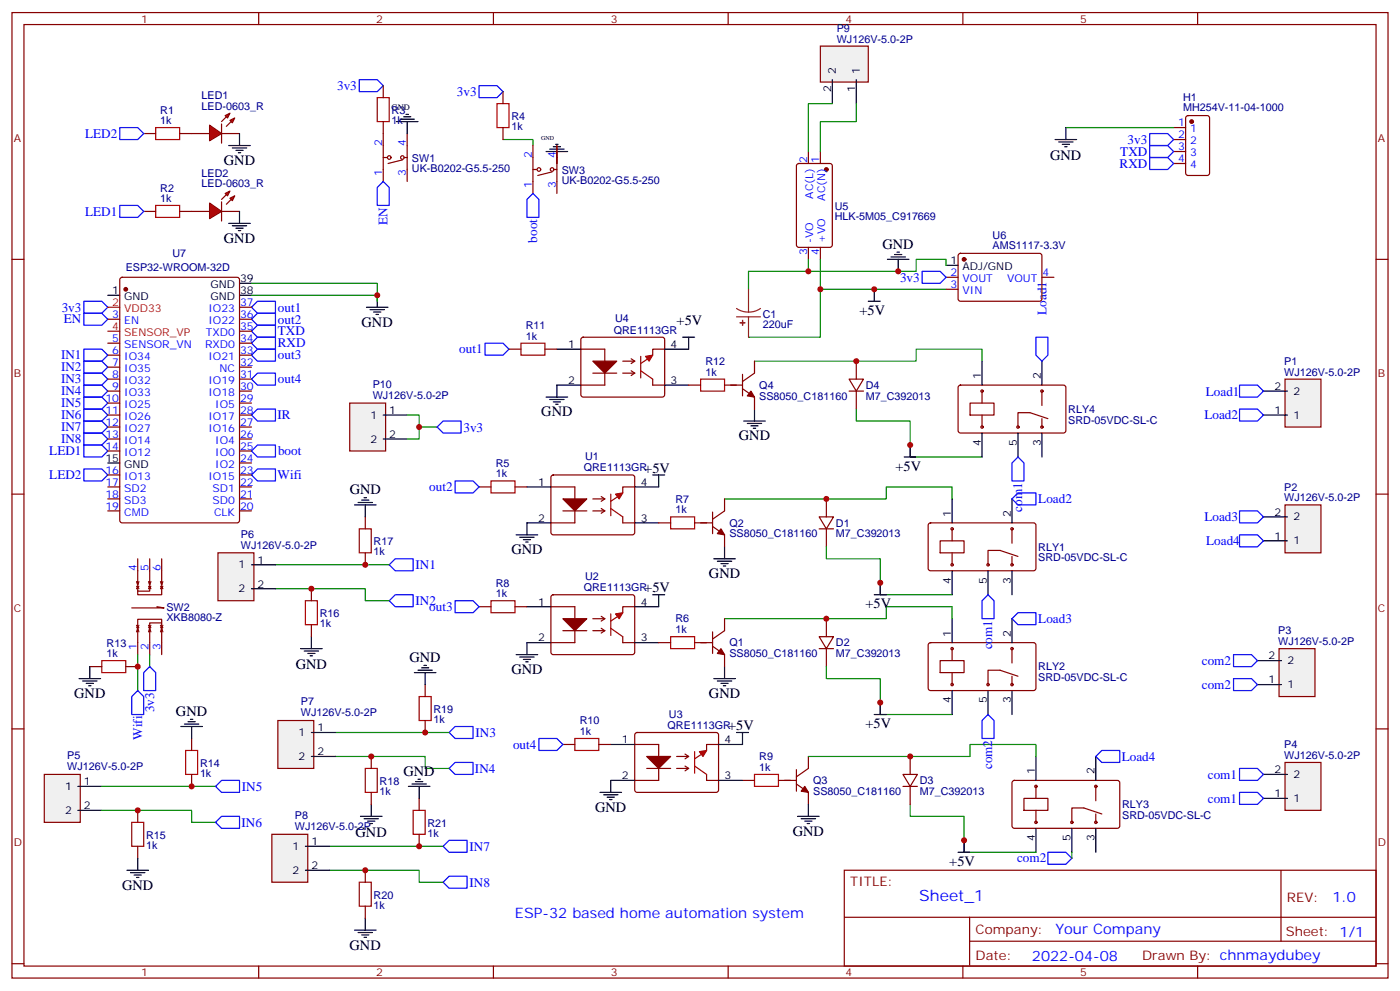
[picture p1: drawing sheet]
<svg xmlns="http://www.w3.org/2000/svg" width="412mm" height="292mm" viewBox="0 0 412 292" stroke-linecap="round" stroke-linejoin="round" font-family="sans-serif">
<g fill="none" stroke="#870000" stroke-width=".35">
<path d="M3.5 3.7h405.4v284.3h-405.4zM7.1 7.2h398.2v277.3h-398.2zM76.2 3.7v3.5M145.3 3.7v3.5M214.5 3.7v3.5M283.6 3.7v3.5M352.8 3.7v3.5M42.3 39.3h3.6M52.9 39.3h3.5M3.5 76.4h3.6M42.3 62.3h3.6M52.9 62.3h3.5"/>
<path d="M405.3 76.4h3.6M3.5 145.5h3.6M405.3 145.5h3.6M3.5 214.7h3.6M405.3 214.7h3.6M248.7 256.3h156.6v28.2h-156.6zM377.3 256.3v20.9M248.7 270.1h156.5M285.6 277.2h119.6M285.6 270.1v14.2M3.5 283.8h3.6M76.2 284.5v3.5"/>
<path d="M145.3 284.5v3.5M214.5 284.5v3.5M283.6 284.5v3.5M352.8 284.5v3.5M405.3 283.8h3.6"/>
</g>
<path d="M45.9 37.6h7v3.5h-7zM45.9 60.5h7v3.5h-7z" fill="none" stroke="#a10000" stroke-width=".35"/>
<g fill="none" stroke="#00f" stroke-width=".35">
<path d="M35.3 37.6h5.3l1.7 1.7-1.7 1.8h-5.3zM35.3 60.5h5.3l1.7 1.8-1.7 1.7h-5.3zM24.7 88.7h5.3l1.7 1.8-1.7 1.8h-5.3zM74.1 90.5l1.7-1.8h5.3v3.6h-5.3zM74.1 94l1.7-1.7h5.3v3.5h-5.3zM75.8 95.8h5.3v3.5h-5.3l-1.7-1.8zM24.7 102.8h5.3l1.7 1.8-1.7 1.8h-5.3zM24.7 106.4h5.3l1.7 1.7-1.7 1.8h-5.3zM24.7 109.9h5.3l1.7 1.8-1.7 1.7h-5.3zM24.7 113.4h5.3l1.7 1.8-1.7 1.7h-5.3zM24.7 116.9h5.3l1.7 1.8-1.7 1.8h-5.3zM74.1 104.6l1.7-1.8h5.3v3.6h-5.3z"/>
<path d="M74.1 101.1l1.7-1.8h5.3v3.5h-5.3zM74.1 111.7l1.7-1.8h5.3v3.5h-5.3zM24.7 120.5h5.3l1.7 1.7-1.7 1.8h-5.3zM24.7 124h5.3l1.7 1.8-1.7 1.7h-5.3zM24.7 127.5h5.3l1.7 1.8-1.7 1.8h-5.3zM24.7 131.1h5.3l1.7 1.7-1.7 1.8h-5.3zM24.7 138.1h5.3l1.7 1.8-1.7 1.7h-5.3zM74.1 122.2l1.7-1.7h5.3v3.5h-5.3zM74.1 132.8l1.7-1.7h5.3v3.5h-5.3zM74.1 139.9l1.7-1.8h5.3v3.5h-5.3z"/>
</g>
<g fill="#f00" stroke="#870000" stroke-width=".35">
<path d="M61.7 36.9l3.6 2.4-3.6 2.2z"/>
<path d="M65.3 36.5v5.7z"/>
</g>
<g fill="#870000" stroke="#870000" stroke-width=".35">
<path d="M65.3 35.8l1.4-1.4z"/>
<path d="M66.7 37.2l1.4-1.4z"/>
</g>
<g fill="#f00" stroke="#870000" stroke-width=".35">
<path d="M66.3 34l1.4-.7-.7 1.4z"/>
<path d="M67.7 35.5l1.4-.8-.7 1.5z"/>
</g>
<path d="M56.4 39.3h5.3M65.3 39.3h5.3" fill="none" stroke="#870000" stroke-width=".35"/>
<g fill="#f00" stroke="#870000" stroke-width=".35">
<path d="M61.7 59.8l3.6 2.5-3.6 2.1z"/>
<path d="M65.3 59.4v5.7z"/>
</g>
<g fill="#870000" stroke="#870000" stroke-width=".35">
<path d="M65.3 58.7l1.4-1.4z"/>
<path d="M68.1 58.7l-1.4 1.4z"/>
</g>
<g fill="#f00" stroke="#870000" stroke-width=".35">
<path d="M66.3 57l1.4-.7-.7 1.4z"/>
<path d="M67.7 58.4l1.4-.7-.7 1.4z"/>
</g>
<g fill="none" stroke="#870000" stroke-width=".35">
<path d="M112.9 25.2v3.6M112.9 35.8v17.6M119.9 39.3v14.1M148.2 27v3.5M148.2 37.6v3.5M112.9 46.4h1M118.5 47.1l-4.2 1.1M119.2 46.4h.7M157 49.9h1M157 42.9v14.1M162.6 50.6l-4.2 1.1M163.3 49.9h.7"/>
<path d="M164 42.9v14.1M56.4 62.3h5.3M65.3 62.3h5.3M171.3 99.5l.5-.2h23.3l.5 .2 .2 .5-.1 16.5-.6 .4h-23.6l-.4-.7v-16.2zM149.9 102.8h3.6M160.5 102.8h3.5M171.1 102.8h7.1v10.6h-7.1M174.6 109.9h7.1M183.4 109.9h3.6M183.4 106.4h3.6M185.9 105.7l1.1 .7M185.9 109.2l1.1 .7"/>
<path d="M187 106.4l-1.1 .7M187 109.9l-1.1 .7M192.3 111.7v1.7h3.5M195.8 102.8h-3.5v1.8M202.8 113.4h3.6M213.4 113.4h5.3M218.7 114.5l3.5 2.4v3.6M218.7 110.2v6.4M222.2 106.4v3.5l-3.5 2.5M250.1 111.7h4.3l-2.2 3.5zM250.1 115.2h4.3M252.2 106.4v5.3"/>
<path d="M252.2 115.2v5.3M282.5 113.6l.4-.2 30.6 .1 .5 .6-.1 13-.6 .4h-30.6l-.5-.7v-12.7zM285.8 118.7h7v3.5h-7zM289.3 115.2v3.5M306.9 115.2v4.2M289.3 122.2v3.6M306.9 123.3v2.5M308.7 123.3l-5.3-1.8h-3.5v4.3M141.1 143.4h3.5M151.7 143.4h3.5M162.3 143.4h7v10.6h-7M162.5 140.1l.5-.2h23.3l.5 .2 .2 .5-.1 16.5-.6 .4-23.6-.1-.4-.6v-16.2z"/>
<path d="M165.8 150.5h7.1M174.6 150.5h3.6M174.6 146.9h3.6M177.1 146.2l1.1 .7M177.1 149.8l1.1 .7M178.2 146.9l-1.1 .7M178.2 150.5l-1.1 .7M183.4 152.2v1.8h3.6M187 143.4h-3.6v1.8M194 154h3.6M204.6 154h5.3M209.9 155l3.5 2.5v3.5"/>
<path d="M209.9 150.8v6.4M213.4 146.9v3.6l-3.5 2.4M241.3 152.2h4.2l-2.1 3.6zM241.3 155.8h4.2M243.4 146.9v5.3M243.4 155.8v5.2M273.6 154.2l.5-.2h30.6l.5 .7-.1 13-.7 .4-30.6-.1-.4-.6v-12.7zM276.9 159.3h7.1v3.5h-7.1zM280.5 155.8v3.5M298.1 155.8v4.2M141.1 178.7h3.5M151.7 178.7h3.5"/>
<path d="M162.3 178.7h7v10.6h-7M162.5 175.4l.5-.2h23.3l.5 .2 .2 .5-.1 16.5-.6 .4-23.6-.1-.4-.6v-16.2zM187 178.7h-3.6v1.7M280.5 162.8v3.5M298.1 163.9v2.4M299.9 163.9l-5.3-1.8h-3.6v4.2M165.8 185.7h7.1M174.6 185.7h3.6M174.6 182.2h3.6M177.1 181.5l1.1 .7M177.1 185l1.1 .7M178.2 182.2l-1.1 .7"/>
<path d="M178.2 185.7l-1.1 .7M183.4 187.5v1.8h3.6M194 189.3h3.6M204.6 189.3h5.3M209.9 190.3l3.5 2.5v3.5M209.9 186.1v6.3M213.4 182.2v3.5l-3.5 2.5M241.3 187.5h4.2l-2.1 3.5zM241.3 191h4.2M243.4 182.2v5.3M243.4 191v5.3M273.6 189.5l.5-.2h30.6l.5 .7-.1 12.9-.7 .5-30.6-.1-.4-.6v-12.7z"/>
<path d="M276.9 194.6h7.1v3.5h-7.1zM280.5 191v3.6M280.5 198.1v3.5M298.1 191v4.3M298.1 199.1v2.5M299.9 199.1l-5.3-1.7h-3.6v4.2M165.8 219.3h3.5M176.4 219.3h3.5M187 219.3h7v10.5h-7M187.2 215.9l.5-.2h23.3l.5 .2 .2 .5-.1 16.5-.6 .5-23.6-.1-.4-.6v-16.3zM211.7 219.3h-3.6v1.7M190.5 226.3h7.1"/>
<path d="M199.3 226.3h3.5M199.3 222.8h3.5M201.8 222.1l1 .7M201.8 225.6l1 .7M202.8 222.8l-1 .7M202.8 226.3l-1 .7M208.1 228.1v1.7h3.6M218.7 229.8h3.5M229.3 229.8h5.3M234.6 230.9l3.5 2.5v3.5M234.6 226.7v6.3M238.1 222.8v3.5l-3.5 2.5"/>
<path d="M266 228.1h4.2l-2.1 3.5zM266 231.6h4.2M268.1 222.8v5.3M268.1 231.6v5.3M298.3 230l.5-.2 30.6 .1 .4 .6v13l-.7 .4h-30.6l-.4-.7v-12.7zM301.6 235.1h7.1v3.6h-7.1zM305.2 231.6v3.5M305.2 238.7v3.5M322.8 231.6v4.2M322.8 239.7v2.5M324.6 239.7l-5.3-1.8h-3.6v4.3"/>
<circle cx="114.7" cy="46.4" r=".53"/>
<circle cx="118.5" cy="46.4" r=".53"/>
<circle cx="158.7" cy="49.9" r=".53"/>
<circle cx="162.6" cy="49.9" r=".53"/>
<circle cx="289.3" cy="115.2" r=".35"/>
<circle cx="306.9" cy="115.2" r=".35"/>
<circle cx="289.3" cy="125.8" r=".35"/>
<circle cx="299.9" cy="125.8" r=".35"/>
<circle cx="306.9" cy="125.8" r=".35"/>
<circle cx="280.5" cy="155.8" r=".35"/>
<circle cx="298.1" cy="155.8" r=".35"/>
<circle cx="280.5" cy="166.3" r=".35"/>
<circle cx="291" cy="166.3" r=".35"/>
<circle cx="298.1" cy="166.3" r=".35"/>
<circle cx="280.5" cy="191" r=".35"/>
<circle cx="298.1" cy="191" r=".35"/>
<circle cx="280.5" cy="201.6" r=".35"/>
<circle cx="291" cy="201.6" r=".35"/>
<circle cx="298.1" cy="201.6" r=".35"/>
<circle cx="305.2" cy="231.6" r=".35"/>
<circle cx="322.8" cy="231.6" r=".35"/>
<circle cx="305.2" cy="242.2" r=".35"/>
<circle cx="315.7" cy="242.2" r=".35"/>
<circle cx="322.8" cy="242.2" r=".35"/>
</g>
<g fill="none" stroke="#000" stroke-width=".35">
<path d="M70.6 39.3v3.6M116.8 35.8h6.3M117.8 35.1h4.3M118.9 34.4h2.1M119.6 33.7h.7M119.9 35.8v3.5M67.4 42.9h6.3M68.4 43.6h4.3M69.5 44.3h2.1M70.2 45h.7M160.9 44.6h6.3M161.9 43.9h4.3"/>
<path d="M163 43.2h2.1M163.7 42.5h.7M164 44.6v3.6M67.4 65.8h6.3M68.4 66.5h4.3M69.5 67.2h2.1M70.2 67.9h.7M70.6 62.3v3.5M201.1 99.3h3.5M202.8 99.3v3.5h-7M160.9 116.9h6.3M161.9 117.7h4.3"/>
<path d="M163 118.4h2.1M163.7 119.1h.7M164 102.8h7.1M171.1 113.4h-7.1v3.5M195.8 113.4h7M289.3 106.4v7M306.9 106.4v7M192.3 139.9h3.5M194 139.9v3.5h-7M219.1 124h6.3M220.1 124.7h4.3M221.2 125.4h2.1"/>
<path d="M221.9 126.1h.7M222.2 120.5v3.5M289.3 127.5v7.1M299.9 127.5v7.1M306.9 127.5v7.1M152 157.5h6.4M153.1 158.2h4.2M154.2 158.9h2.1M154.9 159.6h.7M155.2 143.4h7.1M162.3 154h-7.1v3.5M187 154h7"/>
<path d="M280.5 146.9v7.1M298.1 146.9v7.1M155.2 178.7h7.1M192.3 175.2h3.5M194 175.2v3.5h-7M210.3 164.6h6.3M211.3 165.3h4.2M212.4 166h2.1M213.1 166.7h.7M213.4 161v3.6M280.5 168.1v7.1M291 168.1v7.1"/>
<path d="M298.1 168.1v7.1M152 192.8h6.4M153.1 193.5h4.2M154.2 194.2h2.1M154.9 194.9h.7M162.3 189.3h-7.1v3.5M187 189.3h7M210.3 199.8h6.3M213.4 196.3v3.5M280.5 182.2v7.1M298.1 182.2v7.1M179.9 219.3h7.1"/>
<path d="M211.3 200.6h4.2M212.4 201.3h2.1M213.1 202h.7M217 215.7h3.5M218.7 215.7v3.6h-7M280.5 203.4v7M291 203.4v7M298.1 203.4v7M176.7 233.4h6.4M177.8 234.1h4.2M178.9 234.8h2.1M179.6 235.5h.7"/>
<path d="M187 229.8h-7.1v3.6M211.7 229.8h7M238.1 236.9v3.5M305.2 222.8v7M322.8 222.8v7M234.9 240.4h6.4M236 241.1h4.2M237.1 241.8h2.1M237.8 242.5h.7M305.2 243.9v7.1M315.7 243.9v7.1M322.8 243.9v7.1"/>
</g>
<path d="M105.8 23.5h5.3l1.8 1.7-1.8 1.8h-5.3zM141.1 25.2h5.3l1.8 1.8-1.8 1.8h-5.3zM112.9 53.4l1.8 1.8v5.3h-3.6v-5.3zM157 57l1.7 1.7v5.3h-3.5v-5.3zM24.7 92.3h5.3l1.7 1.7-1.7 1.8h-5.3zM142.9 101.1h5.3l1.7 1.7-1.7 1.8h-5.3z" fill="none" stroke="#00f" stroke-width=".35"/>
<path d="M148.2 41.1h8.8v1.8M164 42.9v5.3M222.2 106.4h47.7v-3.6h19.4v3.6M252.2 120.5v3.5h15.9v10.6h21.2M213.4 146.9h47.7v-3.5h19.4v3.5M243.4 161v3.6h15.9v10.6h21.2M213.4 182.2h47.7v-3.5h19.4v3.5M243.4 196.3v3.5h15.9v10.6h21.2M238.1 222.8h47.7v-3.5h19.4v3.5M268.1 236.9v3.5h15.9v10.6h21.2" fill="none" stroke="#008700" stroke-width=".35"/>
<g fill="#870000" stroke="#870000" stroke-width=".35">
<path d="M237.1 231.6l1 1.8-2.1-.4z"/>
<path d="M190.5 222.8h7.1l-3.6 3.5z"/>
<path d="M165.8 182.2h7.1l-3.6 3.5z"/>
<path d="M212.4 191l1 1.8-2.1-.4z"/>
<path d="M165.8 146.9h7.1l-3.6 3.6z"/>
<path d="M212.4 155.8l1 1.7-2.1-.3z"/>
<path d="M174.6 106.4h7.1l-3.5 3.5z"/>
<path d="M221.2 115.2l1 1.7-2.1-.3z"/>
</g>
<g fill="none" stroke="#a10000" stroke-width=".35">
<path d="M111.1 28.8h3.6v7h-3.6zM146.4 30.5h3.5v7.1h-3.5zM153.5 101.1h7v3.5h-7zM188.7 109.2l3.6 2.5M188.7 105v6.3M190.9 105.7l-2.2 1.4M206.4 111.7h7v3.5h-7zM144.6 141.6h7.1v3.6h-7.1zM179.9 145.5v6.4M179.9 149.8l3.5 2.4M182 146.2l-2.1 1.4M197.6 152.2h7v3.6h-7z"/>
<path d="M144.6 176.9h7.1v3.5h-7.1zM179.9 185l3.5 2.5M179.9 180.8v6.3M182 181.5l-2.1 1.4M197.6 187.5h7v3.5h-7zM169.3 217.5h7.1v3.5h-7.1zM204.6 225.6l3.5 2.5M204.6 221.4v6.3M206.7 222.1l-2.1 1.4M222.2 228.1h7.1v3.5h-7.1z"/>
</g>
<g fill="#a10000" stroke="#a10000" stroke-width=".35">
<path d="M206 221.4l2.1-.4-1 1.8z"/>
<path d="M181.3 180.8l2.1-.4-1 1.8z"/>
<path d="M181.3 145.5l2.1-.3-1 1.7z"/>
<path d="M190.1 105l2.2-.4-1.1 1.8z"/>
</g>
<path d="M378.5 111.7h10.6v14.1h-10.6z" fill="#f0f0f0" stroke="#870000" stroke-width=".35"/>
<path d="M372.2 115.2h7M372.2 122.2h7" fill="none" stroke="#000" stroke-width=".35"/>
<path d="M378.5 148.7h10.6v14.1h-10.6z" fill="#f0f0f0" stroke="#870000" stroke-width=".35"/>
<path d="M372.2 159.3h7M372.2 152.2h7" fill="none" stroke="#000" stroke-width=".35"/>
<path d="M376.8 191h10.5v14.1h-10.5z" fill="#f0f0f0" stroke="#870000" stroke-width=".35"/>
<path d="M370.4 194.6h7.1M370.4 201.6h7.1" fill="none" stroke="#000" stroke-width=".35"/>
<path d="M378.5 224.5h10.6v14.2h-10.6z" fill="#f0f0f0" stroke="#870000" stroke-width=".35"/>
<path d="M23.3 199.8h6.3M26.5 196.3v3.5M24.3 200.6h4.3M25.4 201.3h2.1M26.1 202h.7M372.2 235.1h7M372.2 228.1h7" fill="none" stroke="#000" stroke-width=".35"/>
<g fill="none" stroke="#00f" stroke-width=".35">
<path d="M305.2 99.3h3.5v5.3l-1.8 1.8-1.7-1.8zM365.1 113.4h5.3l1.8 1.8-1.8 1.7h-5.3zM365.1 120.5h5.3l1.8 1.7-1.8 1.8h-5.3zM134.1 141.6h5.2l1.8 1.8-1.8 1.8h-5.2zM298.1 146.9l1.8-1.7h5.3v3.5h-5.3zM365.1 150.5h5.3l1.8 1.7-1.8 1.8h-5.3zM365.1 157.5h5.3l1.8 1.8-1.8 1.7h-5.3zM134.1 176.9h5.2l1.8 1.8-1.8 1.7h-5.2zM44.1 196.3l1.8 1.8v5.3h-3.6v-5.3zM298.1 182.2l1.8-1.8h5.3v3.6h-5.3zM363.4 192.8h5.3l1.7 1.8-1.7 1.7h-5.3zM363.4 199.8h5.3l1.7 1.8-1.7 1.8h-5.3z"/>
<path d="M38.8 205.1l1.8-1.7 1.7 1.7v5.3h-3.5zM158.7 217.5h5.3l1.8 1.8-1.8 1.7h-5.3zM322.8 222.8l1.8-1.8h5.2v3.5h-5.2zM365.1 226.3h5.3l1.8 1.8-1.8 1.7h-5.3zM365.1 233.4h5.3l1.8 1.7-1.8 1.8h-5.3z"/>
</g>
<g fill="none" stroke="#870000" stroke-width=".35">
<path d="M40.2 172.7h.7M40.6 164.6v7.7l-.4-1M40.6 172.7v1.4h3.5v-1.4l.3 .7M40.6 172.7l.3 .7M40.6 172.7l-.4 .7M40.9 171.3l-.3 1M43.7 172.7h.7M44.1 164.6v7.7l-.4-1M44.1 172.7l-.4 .7M44.4 171.3l-.3 1M46.2 178.7l2.1 .3h-9.5M47.3 172.7h.7"/>
<path d="M47.6 164.6v7.7l-.3-1M47.6 172.7l-.3 .7M48 173.4l-.4-.7v2.5h-7v-1.1M48 171.3l-.4 1M26.5 196.3h3.5M37 196.3h3.6M40.2 186.1l.4-1.1v7.8M40.2 184.9h.7M40.6 185l.3 1.1M40.9 184.2l-.3 .7M43.7 186.1l.4-1.1v7.8M43.7 184.2l.4 .7v-1.5h3.5v1.5"/>
<path d="M43.7 184.9h.7M44.1 185l.3 1.1M44.4 184.2l-.3 .7M47.3 186.1l.3-1.1v7.8M47.3 184.9h.7M47.3 184.2l.3 .7M47.6 183.4v-1h-7v2.5l-.4-.7M47.6 185l.4 1.1M48 184.2l-.4 .7"/>
</g>
<path d="M40.6 192.8v10.6M44.1 192.8v3.5" fill="none" stroke="#008700" stroke-width=".35"/>
<path d="M30 194.6h7v3.5h-7z" fill="none" stroke="#a10000" stroke-width=".35"/>
<path d="M13.1 228.1h10.5v14.1h-10.5z" fill="#f0f0f0" stroke="#870000" stroke-width=".35"/>
<g fill="none" stroke="#000" stroke-width=".35">
<path d="M88.5 191h6.4M89.6 191.7h4.2M90.7 192.4h2.1M91.4 193.1h.7M91.7 187.5v3.5M53.3 214h6.3M54.3 213.3h4.3M55.4 212.5h2.1M56.1 211.8h.7M56.4 214v3.5M22.9 231.6h7.1M22.9 238.7h7.1"/>
<path d="M37.4 256.3h6.3M38.5 257h4.2M39.5 257.7h2.1M40.2 258.4h.7M40.6 252.8v3.5"/>
</g>
<path d="M81.1 173.4h26.5v3.5h7.1M81.1 166.3h33.6M30 238.7h26.4v3.5h7.1M30 231.6h33.5" fill="none" stroke="#008700" stroke-width=".35"/>
<path d="M114.7 176.9l1.7-1.7h5.3v3.5h-5.3zM116.4 164.6h5.3v3.5h-5.3l-1.7-1.8zM63.5 231.6l1.8-1.8h5.3v3.6h-5.3zM63.5 242.2l1.8-1.8h5.3v3.5h-5.3z" fill="none" stroke="#00f" stroke-width=".35"/>
<path d="M105.8 155.8h3.6v7h-3.6zM90 176.9h3.5v7.1h-3.5zM54.7 221h3.5v7.1h-3.5zM38.8 242.2h3.5v7h-3.5z" fill="none" stroke="#a10000" stroke-width=".35"/>
<path d="M107.6 152.2v3.6M91.7 173.4v3.5M107.6 162.8v3.5M91.7 184v3.5M56.4 217.5v3.5M40.6 238.7v3.5M56.4 228.1v3.5M40.6 249.2v3.6" fill="none" stroke="#870000" stroke-width=".35"/>
<path d="M64.2 162.8h10.6v14.1h-10.6z" fill="#f0f0f0" stroke="#870000" stroke-width=".35"/>
<path d="M74.1 166.3h7M74.1 173.4h7M109.4 236.9v3.5M106.2 240.4h6.3M107.2 241.1h4.3M108.3 241.8h2.1M109 242.5h.7" fill="none" stroke="#000" stroke-width=".35"/>
<path d="M123.5 205.1h3.5v7.1h-3.5zM107.6 226.3h3.5v7.1h-3.5z" fill="none" stroke="#a10000" stroke-width=".35"/>
<path d="M125.2 201.6v3.5M125.2 212.2v3.5M109.4 222.8v3.5M109.4 233.4v3.5" fill="none" stroke="#870000" stroke-width=".35"/>
<path d="M132.3 215.7l1.8-1.7h5.2v3.5h-5.2zM132.3 226.3l1.8-1.8h5.2v3.6h-5.2z" fill="none" stroke="#00f" stroke-width=".35"/>
<path d="M98.8 215.7h33.5M98.8 222.8h26.4v3.5h7.1" fill="none" stroke="#008700" stroke-width=".35"/>
<path d="M81.8 212.2h10.6v14.1h-10.6z" fill="#f0f0f0" stroke="#870000" stroke-width=".35"/>
<path d="M91.7 215.7h7.1M91.7 222.8h7.1M104.4 273.9h6.4M105.5 274.6h4.2M106.5 275.3h2.2M107.2 276h.7M107.6 270.4v3.5" fill="none" stroke="#000" stroke-width=".35"/>
<path d="M121.7 238.7h3.5v7h-3.5zM105.8 259.8h3.6v7.1h-3.6z" fill="none" stroke="#a10000" stroke-width=".35"/>
<path d="M123.5 235.1v3.6M107.6 256.3v3.5M123.5 245.7v3.5M107.6 266.9v3.5" fill="none" stroke="#870000" stroke-width=".35"/>
<path d="M130.5 259.8l1.8-1.7h5.3v3.5h-5.3zM130.5 249.2l1.8-1.7h5.3v3.5h-5.3z" fill="none" stroke="#00f" stroke-width=".35"/>
<path d="M97 256.3h26.5v3.5h7M97 249.2h33.5" fill="none" stroke="#008700" stroke-width=".35"/>
<path d="M80.1 245.7h10.6v14.1h-10.6z" fill="#f0f0f0" stroke="#870000" stroke-width=".35"/>
<g fill="none" stroke="#000" stroke-width=".35">
<path d="M278.7 78.1h3.5M104.4 148.7h6.4M105.5 148h4.2M106.5 147.3h2.2M107.2 146.6h.7M107.6 148.7v3.5M122.1 198.1h6.3M123.1 197.4h4.3M124.2 196.7h2.1M124.9 196h.7M125.2 198.1v3.5M120.3 231.6h6.3"/>
<path d="M121.4 230.9h4.2M122.4 230.2h2.1M123.1 229.5h.7M123.5 231.6v3.5M90 249.2h7M90 256.3h7"/>
</g>
<g fill="none" stroke="#870000" stroke-width=".35">
<path d="M345.7 37.6h3.5M349.5 34.2l.5-.2h5.6l.7 .5v16.5l-.5 .6-5.8 .1-.7-.5-.1-16.5zM234.8 48.4l.5-.2h9.2l.6 .4 .1 23.5-.5 .7h-9.4l-.6-.4-.1-23.5zM238.1 44.6v3.6M241.7 44.6v3.6M345.7 41.1h3.5M345.7 44.6h3.5M345.7 48.2h3.5M238.1 72.8v3.6M241.7 72.8v3.6M282.5 74.8l.4-.2 23.6 .1 .4 .6v13l-.7 .4h-23.5l-.5-.7v-12.7zM278.7 81.7h3.5"/>
<path d="M278.7 85.2h3.5M306.9 81.7h3.5"/>
</g>
<g fill="#870000" stroke="#870000" stroke-width=".35">
<circle cx="243.4" cy="49.9" r=".53"/>
<circle cx="284" cy="76.4" r=".53"/>
<circle cx="351" cy="35.8" r=".53"/>
</g>
<path d="M241.7 13.6h14.1v10.6h-14.1z" fill="#f0f0f0" stroke="#870000" stroke-width=".35"/>
<g fill="none" stroke="#000" stroke-width=".35">
<path d="M245.2 23.5v7M252.2 23.5v7M314 37.6v3.5M310.8 41.1h6.3M311.9 41.8h4.2M312.9 42.5h2.1M313.6 43.2h.7M261.4 76.4h6.4M262.5 75.7h4.2M263.5 75h2.1M264.2 74.3h.7M264.6 76.4v3.5"/>
<path d="M107.9 90.5h6.4M109 91.2h4.2M110.1 91.9h2.1M110.8 92.6h.7M111.1 87v3.5M255.8 88.7h3.5M257.5 85.2v3.5"/>
</g>
<path d="M245.2 30.5h-7.1v14.1M252.2 30.5v5.3h-10.5v8.8M314 37.6h31.7M238.1 76.4v3.5h-17.6v5.3M241.7 76.4v22.9h-21.2M278.7 78.1v-1.7h-8.8v3.5h-31.8M241.7 85.2h37" fill="none" stroke="#008700" stroke-width=".35"/>
<path d="M217 90.8l1.6 .9 1.9 .2M217 93.3h7M220.5 85.2v6.7M220.5 93.3v6M224 90.8l-1.7 .9-1.8 .2" fill="none" stroke="#8c2424" stroke-width=".35"/>
<g fill="#8c2424" stroke="#8c2424" stroke-width=".35">
<path d="M218 95l1.4 .1z"/>
<path d="M218.7 94.4l.1 1.4z"/>
</g>
<path d="M338.7 39.3h5.3l1.7 1.8-1.7 1.8h-5.3zM338.7 42.9h5.3l1.7 1.7-1.7 1.8h-5.3zM338.7 46.4h5.3l1.7 1.8-1.7 1.7h-5.3zM271.6 79.9h5.3l1.8 1.8-1.8 1.7h-5.3z" fill="none" stroke="#00f" stroke-width=".35"/>
<path d="M103 118.7h10.6v14.1h-10.6z" fill="#f0f0f0" stroke="#870000" stroke-width=".35"/>
<g fill="none" stroke="#000" stroke-width=".35">
<path d="M31.7 87h3.6M70.6 83.4h3.5M70.6 87h3.5M31.7 136.3h3.6M112.9 122.2h7M112.9 129.3h7M266.3 134.6h3.6M268.1 131.1v3.5M257.5 175.2h3.6M259.3 171.6v3.6M257.5 210.4h3.6M259.3 206.9v3.5"/>
<path d="M282.2 251h3.6M284 247.5v3.5"/>
</g>
<path d="M74.1 83.4h37v5.3M74.1 87h37M119.9 122.2h3.6v7.1h-3.6M123.5 125.8h5.3M315.7 251v1.8" fill="none" stroke="#008700" stroke-width=".35"/>
<path d="M128.8 125.8l1.7-1.8h5.3v3.5h-5.3zM299.9 134.6l1.7 1.7v5.3h-3.5v-5.3zM291 175.2l1.8 1.7v5.3h-3.5v-5.3zM291 210.4l1.8 1.8v5.3h-3.5v-5.3zM308.7 251h5.3l1.7 1.8-1.7 1.7h-5.3z" fill="none" stroke="#00f" stroke-width=".35"/>
<g fill="none" stroke="#870000" stroke-width=".35">
<path d="M31.7 94h3.6M35.5 81.9l.5-.2h33.8l.7 .4 .1 71.2-.5 .6-34.1 .1-.7-.5v-71.1zM70.6 90.5h3.5M70.6 94h3.5M70.6 97.5h3.5M31.7 101.1h3.6M31.7 104.6h3.6M31.7 108.1h3.6M31.7 111.7h3.6M31.7 115.2h3.6M31.7 118.7h3.6M70.6 101.1h3.5"/>
<path d="M70.6 104.6h3.5M70.6 108.1h3.5M70.6 111.7h3.5M70.6 115.2h3.5M70.6 118.7h3.5M31.7 122.2h3.6M31.7 125.8h3.6M31.7 129.3h3.6M31.7 132.8h3.6M31.7 139.9h3.6M70.6 122.2h3.5M70.6 125.8h3.5"/>
<path d="M70.6 129.3h3.5M70.6 132.8h3.5M70.6 136.3h3.5M70.6 139.9h3.5M31.7 143.4h3.6M31.7 146.9h3.6M31.7 150.5h3.6M70.6 143.4h3.5M70.6 146.9h3.5M70.6 150.5h3.5"/>
</g>
<path d="M31.7 97.5h3.6M31.7 90.5h3.6" fill="none" stroke="#f00" stroke-width=".35"/>
<circle cx="37" cy="85.2" r=".53" fill="#870000" stroke="#870000" stroke-width=".35"/>
<g fill="#c00">
<circle cx="268.1" cy="222.8" r=".88"/>
<circle cx="243.4" cy="182.2" r=".88"/>
<circle cx="243.4" cy="146.9" r=".88"/>
<circle cx="252.2" cy="106.4" r=".88"/>
<circle cx="40.6" cy="196.3" r=".88"/>
<circle cx="56.4" cy="231.6" r=".88"/>
<circle cx="40.6" cy="238.7" r=".88"/>
<circle cx="91.7" cy="173.4" r=".88"/>
<circle cx="107.6" cy="166.3" r=".88"/>
<circle cx="109.4" cy="222.8" r=".88"/>
<circle cx="125.2" cy="215.7" r=".88"/>
<circle cx="107.6" cy="256.3" r=".88"/>
<circle cx="123.5" cy="249.2" r=".88"/>
<circle cx="257.5" cy="85.2" r=".88"/>
<circle cx="238.1" cy="79.9" r=".88"/>
<circle cx="264.6" cy="79.9" r=".88"/>
<circle cx="123.5" cy="125.8" r=".88"/>
<circle cx="241.7" cy="85.2" r=".88"/>
<circle cx="268.1" cy="131.1" r=".88"/>
<circle cx="259.3" cy="171.6" r=".88"/>
<circle cx="259.3" cy="206.9" r=".88"/>
<circle cx="284" cy="247.5" r=".88"/>
<circle cx="111.1" cy="87" r=".88"/>
</g>
<text font-size="4.6" fill="#00f" x="270.8" y="265.3">Sheet_1</text>
<g font-size="4.2">
<text x="309.4" y="47.1">GND</text>
<text x="66" y="48.5">GND</text>
<text x="66" y="71.4">GND</text>
<text x="260" y="73.2">GND</text>
<text x="199.3" y="95.8">+5V</text>
<text x="253.2" y="92.7">+5V</text>
<text x="106.5" y="96.4">GND</text>
<text x="159.5" y="122.6">GND</text>
<text x="217.7" y="129.6">GND</text>
<text x="189.8" y="139.2">+5V</text>
<text x="263.8" y="138.6">+5V</text>
<text x="103" y="145.4">GND</text>
<text x="150.6" y="163.2">GND</text>
<text x="208.8" y="170.2">GND</text>
<text x="189.8" y="174.4">+5V</text>
<text x="254.9" y="179.1">+5V</text>
<text x="87.1" y="197">GND</text>
<text x="120.6" y="194.9">GND</text>
<text x="150.6" y="198.4">GND</text>
<text x="21.9" y="205.5">GND</text>
<text x="208.8" y="205.5">GND</text>
<text x="51.8" y="210.8">GND</text>
<text x="214.5" y="215">+5V</text>
<text x="254.9" y="214.4">+5V</text>
<text x="118.9" y="228.5">GND</text>
<text x="175.3" y="239">GND</text>
<text x="104.8" y="246.4">GND</text>
<text x="233.5" y="246.1">GND</text>
<text x="279.6" y="255">+5V</text>
<text x="36" y="262.3">GND</text>
<text x="103" y="279.9">GND</text>
</g>
<g font-size="4.2" fill="#00f">
<text x="392.5" y="265.6">1.0</text>
<text x="151.7" y="270.4">ESP-32 based home automation system</text>
<text x="310.9" y="275.1">Your Company</text>
<text x="304" y="282.9">2022-04-08</text>
</g>
<g font-size="3.9" fill="#00f">
<text x="99.3" y="26.5">3v3</text>
<text x="134.6" y="28.3">3v3</text>
<text x="25.1" y="40.6">LED2</text>
<text x="330" y="45.9">TXD</text>
<text x="332.1" y="42.4">3v3</text>
<text x="329.8" y="49.4">RXD</text>
<text x="25.1" y="63.5">LED1</text>
<text x="114.2" y="66.2" transform="rotate(-90 114.2 66.2)">EN</text>
<text x="158.3" y="71.4" transform="rotate(-90 158.3 71.4)">boot</text>
<text x="265.1" y="82.9">3v3</text>
<text x="18.2" y="91.7">3v3</text>
<text x="18.8" y="95.3">EN</text>
<text x="81.8" y="91.8">out1</text>
<text x="81.8" y="95.3">out2</text>
<text x="308.3" y="92.7" transform="rotate(-90 308.3 92.7)">Load1</text>
<text x="81.8" y="98.8">TXD</text>
<text x="18" y="105.9">IN1</text>
<text x="81.8" y="105.9">out3</text>
<text x="81.8" y="102.3">RXD</text>
<text x="135.3" y="104.1">out1</text>
<text x="18" y="109.4">IN2</text>
<text x="18" y="112.9">IN3</text>
<text x="81.8" y="112.9">out4</text>
<text x="18" y="116.4">IN4</text>
<text x="18" y="120">IN5</text>
<text x="355.2" y="116.5">Load1</text>
<text x="18" y="123.5">IN6</text>
<text x="81.7" y="123.5">IR</text>
<text x="354.8" y="123.5">Load2</text>
<text x="18" y="127">IN7</text>
<text x="18" y="130.5">IN8</text>
<text x="136.5" y="127.2">3v3</text>
<text x="14.5" y="134.1">LED1</text>
<text x="81.9" y="134.1">boot</text>
<text x="14.5" y="141.1">LED2</text>
<text x="81.8" y="141.1">Wifi</text>
<text x="126.4" y="144.7">out2</text>
<text x="305.9" y="148.3">Load2</text>
<text x="301.1" y="150.7" transform="rotate(-90 301.1 150.7)">com1</text>
<text x="354.8" y="153.5">Load3</text>
<text x="355.3" y="160.6">Load4</text>
<text x="122.4" y="167.7">IN1</text>
<text x="122.4" y="178.3">IN2</text>
<text x="126.4" y="179.9">out3</text>
<text x="305.9" y="183.6">Load3</text>
<text x="292.3" y="191.3" transform="rotate(-90 292.3 191.3)">com1</text>
<text x="354" y="195.8">com2</text>
<text x="354" y="202.9">com2</text>
<text x="45.4" y="209.7" transform="rotate(-90 45.4 209.7)">3v3</text>
<text x="41.8" y="217.9" transform="rotate(-90 41.8 217.9)">Wifi</text>
<text x="140.1" y="217.1">IN3</text>
<text x="151.1" y="220.5">out4</text>
<text x="139.9" y="227.7">IN4</text>
<text x="292.3" y="226.6" transform="rotate(-90 292.3 226.6)">com2</text>
<text x="330.4" y="224.1">Load4</text>
<text x="71.3" y="232.9">IN5</text>
<text x="355.8" y="229.3">com1</text>
<text x="355.8" y="236.4">com1</text>
<text x="71.2" y="243.5">IN6</text>
<text x="138.3" y="250.6">IN7</text>
<text x="299.6" y="254">com2</text>
<text x="138.3" y="261.2">IN8</text>
</g>
<g font-size="3.9" fill="#800">
<text x="250.5" y="260.9">TITLE:</text>
<text x="379.1" y="265.6">REV:</text>
<text x="287.4" y="275.1">Company:</text>
<text x="378.7" y="275.7">Sheet: 1/1</text>
<text x="287.4" y="282.8">Date:</text>
<text x="336.4" y="282.8">Drawn By: chnmaydubey</text>
</g>
<g font-size="3.2" fill="#800">
<text x="41.6" y="6.7">1</text>
<text x="110.8" y="6.7">2</text>
<text x="179.9" y="6.7">3</text>
<text x="249.1" y="6.7">4</text>
<text x="318.2" y="6.7">5</text>
<text x="4.1" y="41.8">A</text>
<text x="405.9" y="41.8">A</text>
<text x="4.1" y="110.9">B</text>
<text x="405.9" y="110.9">B</text>
<text x="4.1" y="180.1">C</text>
<text x="405.9" y="180.1">C</text>
<text x="4.1" y="249.2">D</text>
<text x="405.9" y="249.2">D</text>
<text x="41.6" y="287.5">1</text>
<text x="110.8" y="287.5">2</text>
<text x="179.9" y="287.5">3</text>
<text x="249.1" y="287.5">4</text>
<text x="318.2" y="287.5">5</text>
</g>
<g font-size="3.2" fill="#000080">
<text x="246.5" y="9.3">P9</text>
<text x="246.5" y="12.5">WJ126V-5.0-2P</text>
<text x="59.4" y="29.1">LED1</text>
<text x="348.5" y="29.7">H1</text>
<text x="47.2" y="33.5">R1</text>
<text x="59.4" y="32.3">LED-0603_R</text>
<text x="115.4" y="33.5">R3</text>
<text x="150.6" y="35.3">R4</text>
<text x="348.5" y="32.8">MH254V-11-04-1000</text>
<text x="47.2" y="36.5">1k</text>
<text x="115.4" y="36.6">1k</text>
<text x="150.6" y="38.3">1k</text>
<text x="121.4" y="47.6">SW1</text>
<text x="59.4" y="52">LED2</text>
<text x="121.4" y="50.7">UK-B0202-G5.5-250</text>
<text x="165.5" y="51.1">SW3</text>
<text x="47.2" y="59.4">1k</text>
<text x="47.2" y="56.4">R2</text>
<text x="59.4" y="55.2">LED-0603_R</text>
<text x="165.5" y="54.2">UK-B0202-G5.5-250</text>
<text x="245.9" y="64.8">HLK-5M05_C917669</text>
<text x="245.9" y="61.8">U5</text>
<text x="292.4" y="70.3">U6</text>
<text x="50.8" y="75.6">U7</text>
<text x="292.4" y="73.3">AMS1117-3.3V</text>
<text x="37" y="79.9">ESP32-WROOM-32D</text>
<text x="181.2" y="95">U4</text>
<text x="224.7" y="93.5">C1</text>
<text x="154.9" y="100">1k</text>
<text x="154.9" y="96.9">R11</text>
<text x="180.8" y="98.2">QRE1113GR</text>
<text x="224.7" y="96.6">220uF</text>
<text x="207.8" y="107.4">R12</text>
<text x="378.3" y="107.4">P1</text>
<text x="207.8" y="110.6">1k</text>
<text x="378.3" y="110.6">WJ126V-5.0-2P</text>
<text x="109.8" y="117.4">WJ126V-5.0-2P</text>
<text x="109.8" y="114.2">P10</text>
<text x="223.7" y="117.7">SS8050_C181160</text>
<text x="223.7" y="114.5">Q4</text>
<text x="255.1" y="117.7">M7_C392013</text>
<text x="255.1" y="114.5">D4</text>
<text x="314.7" y="124.8">SRD-05VDC-SL-C</text>
<text x="314.7" y="121.6">RLY4</text>
<text x="146.1" y="137.5">R5</text>
<text x="172.4" y="135.5">U1</text>
<text x="146.1" y="140.6">1k</text>
<text x="172" y="138.8">QRE1113GR</text>
<text x="199" y="148">R7</text>
<text x="378.3" y="147.6">WJ126V-5.0-2P</text>
<text x="378.3" y="144.5">P2</text>
<text x="199" y="151.2">1k</text>
<text x="214.8" y="155.1">Q2</text>
<text x="246.2" y="155.1">D1</text>
<text x="71" y="161.5">WJ126V-5.0-2P</text>
<text x="71" y="158.3">P6</text>
<text x="110.1" y="160.5">R17</text>
<text x="214.8" y="158.3">SS8050_C181160</text>
<text x="246.2" y="158.3">M7_C392013</text>
<text x="110.1" y="163.6">1k</text>
<text x="305.9" y="165.3">SRD-05VDC-SL-C</text>
<text x="305.9" y="162.2">RLY1</text>
<text x="146.1" y="172.8">R8</text>
<text x="172.4" y="170.8">U2</text>
<text x="49" y="180">SW2</text>
<text x="146.1" y="175.9">1k</text>
<text x="172" y="174.1">QRE1113GR</text>
<text x="49" y="183">XKB8080-Z</text>
<text x="94.2" y="184.7">1k</text>
<text x="94.2" y="181.7">R16</text>
<text x="199" y="183.3">R6</text>
<text x="31.4" y="190.4">R13</text>
<text x="199" y="186.4">1k</text>
<text x="214.8" y="190.4">Q1</text>
<text x="246.2" y="190.4">D2</text>
<text x="376.5" y="190">WJ126V-5.0-2P</text>
<text x="376.5" y="186.8">P3</text>
<text x="31.4" y="193.5">1k</text>
<text x="214.8" y="193.6">SS8050_C181160</text>
<text x="246.2" y="193.6">M7_C392013</text>
<text x="305.9" y="197.4">RLY2</text>
<text x="305.9" y="200.6">SRD-05VDC-SL-C</text>
<text x="88.6" y="207.7">P7</text>
<text x="127.7" y="209.9">R19</text>
<text x="88.6" y="210.9">WJ126V-5.0-2P</text>
<text x="127.7" y="213">1k</text>
<text x="170.8" y="213.4">R10</text>
<text x="196.6" y="214.7">QRE1113GR</text>
<text x="197.1" y="211.4">U3</text>
<text x="170.8" y="216.4">1k</text>
<text x="378.3" y="220.3">P4</text>
<text x="19.8" y="226.8">WJ126V-5.0-2P</text>
<text x="19.8" y="223.6">P5</text>
<text x="58.9" y="225.8">R14</text>
<text x="223.7" y="227">1k</text>
<text x="223.7" y="223.8">R9</text>
<text x="378.3" y="223.5">WJ126V-5.0-2P</text>
<text x="58.9" y="228.8">1k</text>
<text x="111.8" y="231.1">R18</text>
<text x="239.5" y="231">Q3</text>
<text x="270.9" y="231">D3</text>
<text x="111.8" y="234.1">1k</text>
<text x="239.5" y="234.1">SS8050_C181160</text>
<text x="270.9" y="234.1">M7_C392013</text>
<text x="330.6" y="238">RLY3</text>
<text x="86.9" y="244.4">WJ126V-5.0-2P</text>
<text x="86.9" y="241.2">P8</text>
<text x="125.9" y="243.5">R21</text>
<text x="330.6" y="241.2">SRD-05VDC-SL-C</text>
<text x="43" y="250">1k</text>
<text x="43" y="247">R15</text>
<text x="125.9" y="246.5">1k</text>
<text x="110.1" y="267.7">1k</text>
<text x="110.1" y="264.6">R20</text>
</g>
<g font-size="3.2">
<text x="246.2" y="21.7" transform="rotate(-90 246.2 21.7)">2</text>
<text x="253.3" y="21.7" transform="rotate(-90 253.3 21.7)">1</text>
<text x="244.8" y="27.2" transform="rotate(-90 244.8 27.2)">2</text>
<text x="251.9" y="27.2" transform="rotate(-90 251.9 27.2)">1</text>
<text x="280" y="77.8">1</text>
<text x="70.7" y="83.1">39</text>
<text x="283.5" y="79.6">ADJ/GND</text>
<text x="33.1" y="86.6">1</text>
<text x="36.6" y="88.4">GND</text>
<text x="62" y="84.8">GND</text>
<text x="62" y="88.4">GND</text>
<text x="70.7" y="86.6">38</text>
<text x="167.3" y="102.5">1</text>
<text x="197.6" y="102.5">4</text>
<text x="167.3" y="113.1">2</text>
<text x="197.6" y="113.1">3</text>
<text x="288.9" y="111.7" transform="rotate(-90 288.9 111.7)">1</text>
<text x="306.6" y="111.7" transform="rotate(-90 306.6 111.7)">2</text>
<text x="375.5" y="114.8">2</text>
<text x="381" y="116.2">2</text>
<text x="109.1" y="123.3">1</text>
<text x="114.7" y="121.9">1</text>
<text x="375.5" y="121.9">1</text>
<text x="381" y="123.3">1</text>
<text x="109.1" y="130.4">2</text>
<text x="114.7" y="128.9">2</text>
<text x="288.9" y="131.3" transform="rotate(-90 288.9 131.3)">4</text>
<text x="299.5" y="131.3" transform="rotate(-90 299.5 131.3)">5</text>
<text x="306.6" y="131.3" transform="rotate(-90 306.6 131.3)">3</text>
<text x="31.1" y="136">15</text>
<text x="36.6" y="137.8">GND</text>
<text x="158.5" y="143.1">1</text>
<text x="188.7" y="143.1">4</text>
<text x="158.5" y="153.6">2</text>
<text x="188.7" y="153.6">3</text>
<text x="280.1" y="152.2" transform="rotate(-90 280.1 152.2)">1</text>
<text x="297.7" y="152.2" transform="rotate(-90 297.7 152.2)">2</text>
<text x="375.5" y="151.9">2</text>
<text x="381" y="153.3">2</text>
<text x="375.5" y="158.9">1</text>
<text x="381" y="160.3">1</text>
<text x="70.3" y="167.4">1</text>
<text x="75.8" y="166">1</text>
<text x="75.8" y="173">2</text>
<text x="280.1" y="171.9" transform="rotate(-90 280.1 171.9)">4</text>
<text x="290.7" y="171.9" transform="rotate(-90 290.7 171.9)">5</text>
<text x="297.7" y="171.9" transform="rotate(-90 297.7 171.9)">3</text>
<text x="70.3" y="174.4">2</text>
<text x="158.5" y="178.3">1</text>
<text x="188.7" y="178.3">4</text>
<text x="158.5" y="188.9">2</text>
<text x="188.7" y="188.9">3</text>
<text x="280.1" y="187.5" transform="rotate(-90 280.1 187.5)">1</text>
<text x="297.7" y="187.5" transform="rotate(-90 297.7 187.5)">2</text>
<text x="373.7" y="194.2">2</text>
<text x="379.2" y="195.6">2</text>
<text x="373.7" y="201.3">1</text>
<text x="379.2" y="202.7">1</text>
<text x="280.1" y="207.2" transform="rotate(-90 280.1 207.2)">4</text>
<text x="290.7" y="207.2" transform="rotate(-90 290.7 207.2)">5</text>
<text x="297.7" y="207.2" transform="rotate(-90 297.7 207.2)">3</text>
<text x="93.5" y="215.4">1</text>
<text x="87.9" y="216.8">1</text>
<text x="183.2" y="218.9">1</text>
<text x="213.4" y="218.9">4</text>
<text x="87.9" y="223.8">2</text>
<text x="93.5" y="222.4">2</text>
<text x="375.5" y="227.7">2</text>
<text x="19.1" y="232.7">1</text>
<text x="24.7" y="231.2">1</text>
<text x="183.2" y="229.5">2</text>
<text x="213.4" y="229.5">3</text>
<text x="304.8" y="228.1" transform="rotate(-90 304.8 228.1)">1</text>
<text x="322.4" y="228.1" transform="rotate(-90 322.4 228.1)">2</text>
<text x="381" y="229.1">2</text>
<text x="19.1" y="239.7">2</text>
<text x="24.7" y="238.3">2</text>
<text x="375.5" y="234.8">1</text>
<text x="381" y="236.2">1</text>
<text x="86.2" y="250.3">1</text>
<text x="91.7" y="248.9">1</text>
<text x="304.8" y="247.7" transform="rotate(-90 304.8 247.7)">4</text>
<text x="315.4" y="247.7" transform="rotate(-90 315.4 247.7)">5</text>
<text x="322.4" y="247.7" transform="rotate(-90 322.4 247.7)">3</text>
<text x="86.2" y="257.4">2</text>
<text x="91.7" y="255.9">2</text>
</g>
<g font-size="3.2" fill="#00f">
<text x="347.1" y="37.2">1</text>
<text x="347.1" y="40.7">2</text>
<text x="350.6" y="39">1</text>
<text x="112.5" y="42.9" transform="rotate(-90 112.5 42.9)">2</text>
<text x="119.6" y="42.9" transform="rotate(-90 119.6 42.9)">4</text>
<text x="156.6" y="46.4" transform="rotate(-90 156.6 46.4)">2</text>
<text x="163.7" y="46.4" transform="rotate(-90 163.7 46.4)">4</text>
<text x="237.8" y="48" transform="rotate(-90 237.8 48)">2</text>
<text x="241.3" y="48" transform="rotate(-90 241.3 48)">1</text>
<text x="347.1" y="44.3">3</text>
<text x="347.1" y="47.8">4</text>
<text x="350.6" y="42.5">2</text>
<text x="350.6" y="46">3</text>
<text x="112.5" y="51.9" transform="rotate(-90 112.5 51.9)">1</text>
<text x="119.6" y="51.9" transform="rotate(-90 119.6 51.9)">3</text>
<text x="350.6" y="49.6">4</text>
<text x="156.6" y="55.5" transform="rotate(-90 156.6 55.5)">1</text>
<text x="163.7" y="55.5" transform="rotate(-90 163.7 55.5)">3</text>
<text x="239.5" y="58.5" transform="rotate(-90 239.5 58.5)">AC(L)</text>
<text x="243.1" y="59.1" transform="rotate(-90 243.1 59.1)">AC(N)</text>
<text x="239.5" y="71.5" transform="rotate(-90 239.5 71.5)">-VO</text>
<text x="243.1" y="71.5" transform="rotate(-90 243.1 71.5)">+VO</text>
<text x="237.8" y="75" transform="rotate(-90 237.8 75)">3</text>
<text x="241.3" y="75" transform="rotate(-90 241.3 75)">4</text>
<text x="280" y="81.3">2</text>
<text x="283.5" y="83.1">VOUT</text>
<text x="296.7" y="83.1">VOUT</text>
<text x="307.1" y="81.3">4</text>
<text x="280" y="84.8">3</text>
<text x="283.5" y="86.6">VIN</text>
<text x="33.1" y="93.7">3</text>
<text x="36.6" y="95.4">EN</text>
<text x="61.4" y="91.9">IO23</text>
<text x="61.4" y="95.4">IO22</text>
<text x="70.7" y="90.1">37</text>
<text x="70.7" y="93.7">36</text>
<text x="33.1" y="100.7">5</text>
<text x="60.7" y="99">TXD0</text>
<text x="70.7" y="97.2">35</text>
<text x="70.7" y="100.7">34</text>
<text x="33.1" y="107.8">7</text>
<text x="33.1" y="104.2">6</text>
<text x="36.6" y="106">IO34</text>
<text x="36.6" y="102.5">SENSOR_VN</text>
<text x="60.4" y="102.5">RXD0</text>
<text x="61.4" y="106">IO21</text>
<text x="70.7" y="104.2">33</text>
<text x="70.7" y="107.8">32</text>
<text x="33.1" y="111.3">8</text>
<text x="36.6" y="113.1">IO32</text>
<text x="36.6" y="109.5">IO35</text>
<text x="61.4" y="113.1">IO19</text>
<text x="64.7" y="109.5">NC</text>
<text x="70.7" y="111.3">31</text>
<text x="31.1" y="118.4">10</text>
<text x="33.1" y="114.8">9</text>
<text x="36.6" y="116.6">IO33</text>
<text x="61.4" y="116.6">IO18</text>
<text x="70.7" y="114.8">30</text>
<text x="70.7" y="118.4">29</text>
<text x="31.1" y="125.4">12</text>
<text x="31.1" y="121.9">11</text>
<text x="36.6" y="123.6">IO26</text>
<text x="36.6" y="120.1">IO25</text>
<text x="61.4" y="123.6">IO17</text>
<text x="63.4" y="120.1">IO5</text>
<text x="70.7" y="121.9">28</text>
<text x="70.7" y="125.4">27</text>
<text x="31.1" y="128.9">13</text>
<text x="36.6" y="130.7">IO14</text>
<text x="36.6" y="127.2">IO27</text>
<text x="61.4" y="127.2">IO16</text>
<text x="63.4" y="130.7">IO4</text>
<text x="70.7" y="128.9">26</text>
<text x="31.1" y="132.5">14</text>
<text x="36.6" y="134.2">IO12</text>
<text x="63.4" y="134.2">IO0</text>
<text x="63.4" y="137.8">IO2</text>
<text x="70.7" y="132.5">25</text>
<text x="70.7" y="136">24</text>
<text x="31.1" y="143.1">17</text>
<text x="31.1" y="139.5">16</text>
<text x="36.6" y="141.3">IO13</text>
<text x="61.4" y="141.3">IO15</text>
<text x="70.7" y="139.5">23</text>
<text x="70.7" y="143.1">22</text>
<text x="31.1" y="146.6">18</text>
<text x="36.6" y="148.3">SD3</text>
<text x="36.6" y="144.8">SD2</text>
<text x="62.6" y="144.8">SD1</text>
<text x="62.6" y="148.3">SD0</text>
<text x="70.7" y="146.6">21</text>
<text x="31.1" y="150.1">19</text>
<text x="36.6" y="151.9">CMD</text>
<text x="63.1" y="151.9">CLK</text>
<text x="70.7" y="150.1">20</text>
<text x="40.2" y="168.1" transform="rotate(-90 40.2 168.1)">4</text>
<text x="43.7" y="168.1" transform="rotate(-90 43.7 168.1)">5</text>
<text x="47.3" y="168.1" transform="rotate(-90 47.3 168.1)">6</text>
<text x="40.2" y="191.3" transform="rotate(-90 40.2 191.3)">1</text>
<text x="43.7" y="191.3" transform="rotate(-90 43.7 191.3)">2</text>
<text x="47.3" y="191.3" transform="rotate(-90 47.3 191.3)">3</text>
</g>
<g font-size="3.2" fill="#f00">
<text x="33.1" y="90.1">2</text>
<text x="36.6" y="91.9">VDD33</text>
<text x="33.1" y="97.2">4</text>
<text x="36.6" y="99">SENSOR_VP</text>
</g>
<text font-size="2.5" x="115.4" y="32.5">GND</text>
<text font-size="1.8" x="159.5" y="41.3">GND</text>
</svg>
